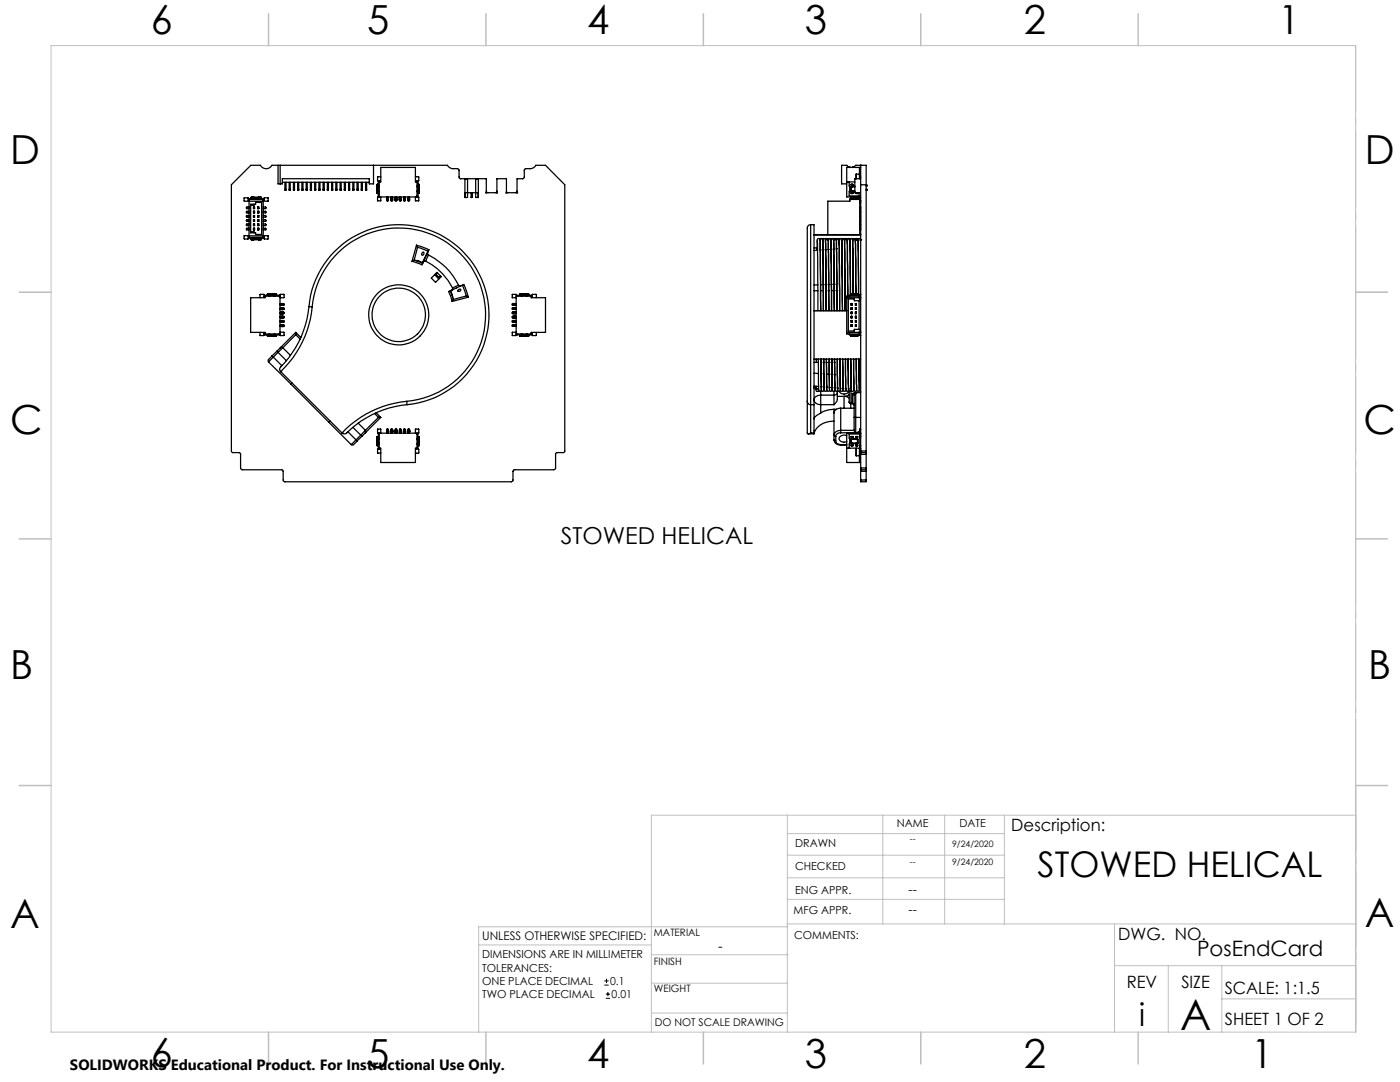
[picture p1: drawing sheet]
<svg xmlns="http://www.w3.org/2000/svg" width="279mm" height="216mm" viewBox="0 0 279 216" stroke-linecap="round" stroke-linejoin="round" font-family="sans-serif">
<path d="M120.6 196.6h.9M120.6 195.7h.9M120.9 199.2h.8M120.9 198.4h.8M121 195.3v.8M121.3 197.9v.9" fill="none" stroke="#000" stroke-width=".2"/>
<path d="M270.6 9.1v49.2M270.6 58.3v49.2M270.6 107.5v49.2M270.6 156.7v49.2" fill="none" stroke="#c0c0c0" stroke-width=".2" stroke-dasharray="15.2 1.3 1.3 1.3" stroke-dashoffset="2.1"/>
<g fill="none" stroke="#c0c0c0" stroke-width=".2">
<path d="M10.2 9.1h260.3v196.9h-260.3zM270.5 58.3h6.4M270.5 156.7h6.4M157.1 162.7v43.3M157.1 175.2h43.3M157.1 170.6h43.3M157.1 166.3h43.3M157.1 179.5h43.3M176.2 162.7v21.7M188.5 162.7v21.7M200.4 162.7v21.7M270.6 162.7h-140.6v43.3"/>
<path d="M95.5 188.6h34.5M130 196.2h27.1M130 190.5h27.3M157.1 184.4h113.4M157.2 184.9h-61.7v21.1M222.4 184.4v21.6M222.4 192.7h48.1M233.2 192.7v13.3M243.8 199.3h26.7M243.8 192.7v13.3M130 202.1h27.1"/>
</g>
<g fill="none" stroke="#c0c0c0" stroke-width=".3">
<path d="M53.6 2.8v6.3M97 2.8v6.3M140.4 2.8v6.3M183.8 2.8v6.3M227.2 2.8v6.3M3.8 58.3h6.4M270.5 58.3h6.4M3.8 107.5h6.4M270.5 107.5h6.4M3.8 156.7h6.4M270.5 156.7h6.4M53.6 206v6.3"/>
<path d="M97 206v6.3M140.4 206v6.3M183.8 206v6.3M227.2 206v6.3"/>
</g>
<g fill="none" stroke="#000" stroke-width=".25">
<path d="M49.7 39.9l-.2 .1v-.5h-.8l.1 .6h4.7v-.6h-.8v.5l-.2-.1M49.7 39.7h2.8v7.8h-2.8zM49.7 39.8h2.8M50.1 39.4h.6M50.1 39.4v.3M50.1 39.4h.1M50.2 39.4h1.9M50.2 39.4v.3M50.3 39.4l-.1 .1h.3l-.1-.1M50.6 39.4h.1M50.6 39.4v.3M50.7 39.4h.1"/>
<path d="M50.7 39.4h.8M50.7 39.4v.3M51.5 39.4h.7M51.5 39.4v.3M51.6 39.4h.1M51.6 39.4h-.1M51.6 39.4v.3M51.8 39.4l-.1 .1h.3l-.1-.1M52.1 39.4v.3M52.1 39.4h.1M52.2 39.4v.3M55.5 33v3.7h.8v-1h17.4v1h.8v-3.7"/>
<path d="M55.9 33v3.7M56.3 36.4h17.4M56.9 37.8v.2h.2v-.2M56.9 37.8h.2M56.9 36.4v1.4M57.1 36.4v1.4M57.7 37.8v.2h.2v-.2M57.7 37.8h.2M57.7 36.4v1.4M57.9 36.4v1.4M58.6 37.8v.2h.2v-.2M58.6 37.8h.2"/>
<path d="M58.6 36.4v1.4M58.8 36.4v1.4M59.4 37.8v.2h.2v-.2M59.4 37.8h.2M59.4 36.4v1.4M59.6 36.4v1.4M60.3 37.8v.2h.2v-.2M60.3 37.8h.2M60.3 36.4v1.4M60.5 36.4v1.4M61.1 37.8v.2h.2v-.2M61.1 37.8h.2"/>
<path d="M61.1 36.4v1.4M61.3 36.4v1.4M61.9 37.8v.2h.3v-.2M61.9 37.8h.3M61.9 36.4v1.4M62.2 36.4v1.4M62.8 37.8v.2h.2v-.2M62.8 37.8h.2M62.8 36.4v1.4M63 36.4v1.4M63.6 37.8v.2h.3v-.2M63.6 37.8h.3"/>
<path d="M63.6 36.4v1.4M63.9 36.4v1.4M64.5 37.8v.2h.2v-.2M64.5 37.8h.2M64.5 36.4v1.4M64.7 36.4v1.4M65.3 37.8v.2h.2v-.2M65.3 37.8h.2M65.3 36.4v1.4M65.5 36.4v1.4M66.2 37.8v.2h.2v-.2M66.2 37.8h.2"/>
<path d="M66.2 36.4v1.4M66.4 36.4v1.4M67 37.8v.2h.2v-.2M67 37.8h.2M67 36.4v1.4M67.2 36.4v1.4M67.9 37.8v.2h.2v-.2M67.9 37.8h.2M67.9 36.4v1.4M68.1 36.4v1.4M68.7 37.8v.2h.2v-.2M68.7 37.8h.2"/>
<path d="M68.7 36.4v1.4M68.9 36.4v1.4M69.6 37.8v.2h.2v-.2M69.6 37.8h.2M69.6 36.4v1.4M69.8 36.4v1.4M70.4 37.8v.2h.2v-.2M70.4 37.8h.2M70.4 36.4v1.4M70.6 36.4v1.4M71.3 37.8v.2h.2v-.2M71.3 37.8h.2"/>
<path d="M71.3 36.4v1.4M71.5 36.4v1.4M72.1 37.8v.2h.2v-.2M72.1 37.8h.2M72.1 36.4v1.4M72.3 36.4v1.4M73 37.8v.2h.2v-.2M73 37.8h.2M73 36.4v1.4M73.2 36.4v1.4M75.2 37.5l.2-.1v.6l-.2-.1M75.3 38.6h.2"/>
<path d="M75.3 36.8v.1M75.3 38.5v.1M75.3 36.9v1.6M75.3 38.5h.2M75.3 36.9h.2M75.5 36.4l.5-.1v-2.9h6.9v2.9l.5 .1M75.5 39l.2 .1M75.5 36.4h.2M75.5 36.4v2.6M75.5 36.8l-.3 .1 .1 1.7M75.5 37.1h.2M75.5 39h.2"/>
<path d="M75.5 38.2h.2M75.7 38.1h-.2l.2 .1M75.7 37.2h-.2l.2 .1M75.7 36.3v3M76 39.3v.8h-.6v-.8h8.1v.8h-.6v-.8M76 35.3h-.6v.8h.4v.2M77.2 39.7h.1M77.2 39.7v.1h.3v-.1M77.2 39.3v.4M77.2 39.7h.3M77.4 39.3l.1 .4M77.5 39.4v.7l-.3-.1v-.6v.3"/>
<path d="M77.5 39.4v.1M78.1 39.7h-.1M78.1 39.7l-.1 .1h.4l-.1-.1M78.1 39.3v.4M78.1 39.7h.2M78.3 39.3v.4M78.3 39.4v.7l-.3-.1v-.6v.3M78.3 39.4l.1 .1M78.9 39.7h.1M78.9 39.7l-.1 .1h.4v-.1M78.9 39.3v.4M78.9 39.7h.3"/>
<path d="M79.1 39.3l.1 .4M79.2 39.4v.7l-.4-.1 .1-.6v.3M79.2 39.4v.1M79.8 39.7h-.1M79.8 39.7l-.1 .1h.3v-.1M79.8 39.3v.4M79.8 39.7h.2M80 39.3v.4M80 39.4v.7l-.3-.1v-.6v.3M80 39.4v.1M80.6 39.7h.1M80.6 39.7l-.1 .1h.4v-.1"/>
<path d="M80.6 39.3v.4M80.6 39.7h.3M80.8 39.3l.1 .4M80.9 39.4v.7l-.4-.1 .1-.6v.3M80.9 39.4v.1M81.5 39.7h-.1M81.5 39.7l-.1 .1h.3v-.1M81.5 39.3v.4M81.5 39.7h.2M81.7 39.3v.4M81.7 39.4v.7l-.3-.1v-.6v.3M81.7 39.4v.1"/>
<path d="M82.9 35.3h.7v.8h-.5v.2M83.2 37.2h.2l-.2 .1M83.2 38.1h.2l-.2 .1M83.2 36.4h.2M83.2 36.3v3M83.2 37.1h.2M83.2 39h.2M83.2 38.2h.2M83.4 39l-.2 .1M83.4 36.8h.2M83.4 36.4v2.6M83.4 38.5h.2"/>
<path d="M83.4 36.9h.2M83.6 38.5v.1M83.6 36.9v1.6M83.6 38.6h-.2M83.6 36.8v.1M83.6 36.8v1.8M83.7 37.5l-.2-.1v.6l.2-.1M92.8 39.4h.1M92.8 38.5h2.6M93.1 35.7l-1.4-.1-.2-1.8-.2-.1h-.8a1.33 1.33 0 0 1-1.2-.7h-35a1.31 1.31 0 0 1-2.3 0h-1.9l-3.9 3.9v53.2l.2 .2h1.4l.2 .2v3l.2 .2h8.1l.2 .3v1.8l.3 .3h45.3l.3-.2v-1.9l.2-.3h8l.2-.1 .1-3.1 .3-.2h1.3l.2-.2v-53.2l-3.8-3.9h-2a1.23 1.23 0 0 1-1.1 .7h-.9l-.2 .1-.1 1.6-.1 .2-1.3 .1v2.5l-.3 .3h-1.6l-.2-.2v-2.6h-1.9v2.5l-.3 .3h-1.6l-.2-.2-.1-2.6h-1.8M93.1 35.7h.1M93.3 35.7h-.5v3.7"/>
<path d="M93.3 35.7h1.6M93.3 35.7v3.7h-.5M94 38.5v.9h.1M94.1 38.5v.9M94.2 38.5v.9h-.1M94.9 35.7h.6v3.7M94.9 35.7v3.7h.5M95.2 35.7h.1M95.4 39.4h.1M169 36.3h1.6M169.2 33.4l-.2-.4h-1v3.7h1M169.4 33.3l.2 .1"/>
<path d="M169.4 33.3l-.1 .1M169.4 33.3v.1M169.5 36.3v2.8h1.9M169.6 39.8h2M169.8 37.4h.1M169.8 38h.1M169.8 37.4v.6M169.8 37.4l.1 .1M169.9 38.6h.3M169.9 38v.6M169.9 36.8v.6M169.9 36.8h.3"/>
<path d="M169.9 36.8v.1M169.9 37.4v.1M169.9 39.4h.1M169.9 39.4l.1 .1M169.9 37.5v.4M169.9 37.5h.1M169.9 37.9h.1M169.9 37.9l-.1 .1M169.9 38.5h.2M169.9 36.9h.2M169.9 36.9v.6M169.9 37.9v.6"/>
<path d="M169.9 38.5v.1M169.9 37.9v.1M170 39.4h1M170 39.4h.1v.3M170 39.4v.3M170.1 37.3h.5M170.1 38.1h.5M170.1 36.9v.4M170.1 38.1v.4M170.1 38.1l.2 .1M170.1 38.5l.1 .1M170.2 36.8l.1 .3"/>
<path d="M170.2 36.8l-.1 .1M170.3 33.3l-.2 .1M170.3 33.3h.2M170.3 38.2h.3M170.3 38.2l-.1 .4M170.3 37.1l.3 .1M170.3 37.1l-.2 .2M170.3 33.3v.1M170.5 33.4l.3-.4h2.1v57M170.7 39.3l.8 .4M170.8 38.5v.1M170.8 38.6h.4"/>
<path d="M170.9 38.5h.2M170.9 39.4h-1M170.9 34.7v1M170.9 38.5h.1M170.9 38.5l-.1 .1M171.1 38.5h.1M171.1 38.5l.1 .1M171.2 38.5v.1M171.2 39.5v.2M171.2 39.3l.2 .1M171.3 39.5v.2M171.4 39.4h.3"/>
<path d="M171.4 39.4h.1M171.5 39.7h.1M171.5 39.4h.1M171.5 39.4v.3M171.5 39.7l.1 .1M171.5 39.7h-1.9v.4h-4.4v6.7M171.5 33.4v2.3M171.5 34.7h-.6v1M171.6 39.4v.3M171.6 39.4v.1M171.6 39.5v.5M171.6 39.5h.1"/>
<path d="M171.7 39.4v.7M171.7 35.7h-1.1v2.8h.8v.9M171.7 35.7h.1M171.7 39.4h.1M171.7 35.3v.4M171.7 35.3h.1M171.8 33h.1M171.8 35.3h-.1M171.8 33.4h-2.8v5.9h2.4M171.8 36.9h1.1M171.8 33v57M172.9 37.8h.1v.2h-.1"/>
<path d="M172.9 36.9h.1v.2h-.1M49.7 41.3l-.5 .1v.2h.5M49.7 43.9h-.5v.3h.5M49.7 42.2h-.5v.3h.5M49.7 44.7l-.5 .1v.2h.5M49.7 43l-.5 .1v.2h.5M49.7 45.5l-.5 .1v.3h.5M49.7 47.3l-.2-.1v.5h-.8l.1-.7h4.7v.7h-.8v-.5l-.2 .1M49.7 47.4h2.8M50 40.7h1v-.3h1.2v6.4h-1.2v-.3h-1zM50 46.2h.7v.3M50.1 47.8h.6"/>
<path d="M50.1 47.5v.3M50.1 47.8h.1M50.1 47.8h2M50.2 47.5v.3M50.3 47.8l-.1-.2h.3l-.1 .2M50.6 41.3h.2M50.6 41.3l.1 .1M50.6 41.3v.3M50.6 42.2v.3M50.6 43v.3M50.6 43.9v.3M50.6 44.7v.3"/>
<path d="M50.6 45.5v.4M50.6 44.7l.1 .1M50.6 43.3h.2M50.6 42.2h.1M50.6 43.9h.2M50.6 43.9h.1M50.6 45.5h.2M50.6 44.2h.2M50.6 42.5h.2M50.6 44.7h.2M50.6 43h.2M50.6 43l.1 .1"/>
<path d="M50.6 45h.2M50.6 45.9h.2M50.6 42.2h.2M50.6 45.5l.1 .1M50.6 41.6h.2M50.6 47.8h.1M50.6 47.5v.3M50.7 41.4h.1M50.7 41.4v.2M50.7 42.2v.2M50.7 43.1v.2M50.7 43.9v.2"/>
<path d="M50.7 44.8v.1M50.7 45.6v.2M50.7 41.6h-.1M50.7 43.3h-.1M50.7 44.9l-.1 .1M50.7 45.6h.1M50.7 45.8h.1M50.7 41.6h.1M50.7 44.1l-.1 .1M50.7 43.3h.1M50.7 42.4h.1M50.7 42.2h.1"/>
<path d="M50.7 43.1h.1M50.7 43.9h.1M50.7 42.4l-.1 .1M50.7 44.1h.1M50.7 44.9h.1M50.7 44.8h.1M50.7 45.8l-.1 .1M50.7 40.7v.3h-.7M50.7 44.1l.1 .1M50.7 47.5v.3M50.7 42.4l.1 .1M50.7 45.8l.1 .1"/>
<path d="M50.7 44.9l.1 .1M50.7 47.8h.8M50.7 47.8h.1M50.8 41.3l-.1 .1M50.8 41.3v.3M50.8 42.2v.3M50.8 43v.3M50.8 43.9v.3M50.8 44.7v.3M50.8 45.5v.4M50.8 43.9h-.1M50.8 44.7l-.1 .1"/>
<path d="M50.8 45.5l-.1 .1M50.8 43l-.1 .1M50.8 42.2h-.1M51.4 41.3h.2M51.4 42.2h.1M51.4 41.3v.3M51.4 42.2v.3M51.4 43v.3M51.4 43.9v.3M51.4 44.7v.3M51.4 45.5v.4M51.4 45.5l.1 .1"/>
<path d="M51.4 43.3h.2M51.4 43l.1 .1M51.4 43.9h.2M51.4 44.7l.1 .1M51.4 45.5h.2M51.4 44.2h.2M51.4 42.5h.2M51.4 44.7h.2M51.4 43h.2M51.4 43.9h.1M51.4 45h.2M51.4 41.3l.1 .1"/>
<path d="M51.4 45.9h.2M51.4 42.2h.2M51.4 41.6h.2M51.5 47.8h.7M51.5 41.4h.1M51.5 41.4v.2M51.5 42.2v.2M51.5 43.1v.2M51.5 43.9v.2M51.5 44.8v.1M51.5 45.6v.2M51.5 47.5v.3"/>
<path d="M51.5 42.4l-.1 .1M51.5 45.8l-.1 .1M51.5 44.1l-.1 .1M51.5 45.6h.1M51.5 45.8h.1M51.5 41.6h.1M51.5 43.3h-.1M51.5 43.3h.1M51.5 42.4h.1M51.5 42.2h.1M51.5 43.1h.1M51.5 43.9h.1"/>
<path d="M51.5 41.6h-.1M51.5 44.1h.1M51.5 44.9h.1M51.5 44.8h.1M51.5 44.9l-.1 .1M51.5 47.8h.1M51.6 47.8h.1M51.6 44.9v.1M51.6 43.3h.1M51.6 41.4v.2M51.6 42.2v.2M51.6 43.1v.2"/>
<path d="M51.6 43.9v.2M51.6 44.8v.1M51.6 45.6v.2M51.6 44.1v.1M51.6 42.4v.1M51.6 45.8v.1M51.6 41.6h.1M51.6 47.5v.3M51.6 43v.1M51.6 41.3v.3M51.6 42.2v.3M51.6 43v.3"/>
<path d="M51.6 43.9v.3M51.6 44.7v.3M51.6 45.5v.4M51.6 43.9h.1M51.6 44.7v.1M51.6 42.2h.1M51.6 45.5v.1M51.6 41.3v.1M51.8 47.8l-.1-.2h.3l-.1 .2M52.1 47.8h.1M52.1 47.5v.3M52.2 47.5v.3"/>
<path d="M52.2 47.8h-.1M52.5 41.3l.6 .1-.1 .2h-.5M52.5 43.9h.6l-.1 .3h-.5M52.5 44.7l.6 .1-.1 .2h-.5M52.5 45.5l.6 .1-.1 .3h-.5M52.5 43l.6 .1-.1 .2h-.5M52.5 42.2h.6l-.1 .3h-.5M52.9 59.2h-.2v-.5h-.8v.7M52.9 59.1h3M53 58.9l-.1 .5h-2.9v6.9h2.9l.1 .5M53 58.9h1.7M53 58.9v.2"/>
<path d="M53.4 58.7l-.1 .2M53.4 58.7h.1M53.4 58.7h1.8M53.4 58.7h1.7M53.4 58.7v.2M53.7 58.9v.2M53.8 59.1v-.2v.2M54 58.6l-.1 .2h.7l-.1-.2M54.7 58.9h.1M54.7 58.9v.2M54.8 58.9v.2M54.8 58.9h.8"/>
<path d="M54.9 58.9v.2M55.1 58.7v.2M55.2 58.7h-.1M55.2 58.7v.2M55.6 58.9l.1 .2M55.6 58.9v.2M55.9 59.4h.8v-.6h-.8v8.1h.8l-.1-.6h-.7M82.2 52.1l2 .7 .3-.6M82.7 51.9l-.5 .2M82.7 51.9l1.6 .7M82.7 52l.9 .1 .7 .3M83.1 48.9l.2 .5"/>
<path d="M83.1 48.9l2.5 .9-.3 .6M83.1 48.9l-.9 3.2M83.3 49.4l2.2 .7M83.3 49.4l-.6 2.5M84.2 50.4l.2-.1a.27 .27 0 0 1 .2 .4 .27 .27 0 0 1-.5 .1zM84.3 52.4l.1 .1M84.9 52.1h-.2l-.2 .1M84.9 52.1a12.1 12.1 0 0 1 5.4 5.3M85.3 50.4l-.8 1.8M85.3 50.4v.2l.2 .3M85.4 50.1l-1.1 2.3M85.5 50.9l-.6 1.2"/>
<path d="M85.5 50.9a13.1 13.1 0 0 1 6 6M86.1 55.5l1.1-1.1 .9 .8-1.2 1.1zM86.7 54.8l.9 .9M86.9 54.7l.8 .9M87.2 54.4a.51 .51 0 0 0 0 .7 .51 .51 0 0 0 .7 0M89.9 58l.6 1.8M89.9 58l.4 1.4M90.1 57.9l-.6 .3 .7 1.9M90.3 57.4v.2l-.2 .3M90.5 59.8l-.3 .3M91.5 56.9l-1.2 .5M91.5 56.9l.2 .2 .3-.1"/>
<path d="M91.5 57.8l.3-.1a.27 .27 0 0 1 0 .4 .27 .27 0 0 1-.4-.2zM92 57l-1.9 .9M92 57l.6-.2 .9 2.5M92.3 56.9l.8 2.2M93.1 59.1l.4 .2M93.1 59.1l-2.6 .7M93.5 59.3l-3.3 .8M103 59.4h-.8v-.7l.8 .1v8.2h-.8l.1-.7h.7M103 59.1h3M103.3 58.9l-.1 .2M103.3 58.9h2.6M103.3 58.9v.2"/>
<path d="M103.7 58.7h.1M103.7 58.7v.2M103.7 58.7h1.8M103.8 58.7h1.6M103.8 58.7v.2M104 58.9v.2M104.1 59.1v-.2l.1 .2M104.4 58.6l-.1 .2h.7l-.2-.2M105.1 58.9h.1M105.1 58.9v.2M105.2 58.9v.2M105.4 58.7v.2"/>
<path d="M105.5 58.7h-.1M105.5 58.7l.1 .2M105.9 58.9l.1 .5h2.9v6.9h-2.9l-.1 .5M105.9 58.9v.2M106 59.2h.2l.1-.5h.7v.7M161.8 44.8a.9 .9 0 0 0-.7 1.3v34M161.8 44.8h.7v36M161.8 44.8v36M162.5 46.8h9.3M162.5 58h.7M162.5 46.9h9.3M162.5 49.5h.6"/>
<path d="M163.1 47.9l.1 14.1M163.2 49.9l-.7 .1M163.2 56.8l-.7 .1M163.7 47.8h.1M163.7 47.8l.1 14.2-.1-14.1M163.7 47.9a.27 .27 0 0 0-.3-.3 .27 .27 0 0 0-.3 .3v2.1M163.7 47.9a.27 .27 0 0 1 .2-.3 .27 .27 0 0 1 .3 .3M163.7 49.9h.1M163.8 56.8h.1M163.8 58h.1M164.2 47.8l.1 14.2-.1-14.1M164.2 47.9a.28 .28 0 0 1 .3-.3 .28 .28 0 0 1 .2 .3"/>
<path d="M164.2 47.8h.1M164.3 49.8h.1M164.3 56.8h.1M164.3 58h.1M164.7 47.8h.1M164.7 47.8l.2 14.2M164.7 47.9a.27 .27 0 0 1 .3-.3 .27 .27 0 0 1 .3 .3M164.7 47.9l.2 14.1M164.8 49.8h.1M164.9 56.8h.1M164.9 58h.1M165.3 47.8h.1"/>
<path d="M165.3 47.8l.1 14.2-.1-14.1M165.3 47.9a.28 .28 0 0 1 .3-.3 .28 .28 0 0 1 .2 .3M165.3 49.8h.1M165.4 56.8h.1M165.4 58h.1M165.8 47.8l.1 14.2-.1-14.1M165.8 47.8h.1M165.8 47.9a.27 .27 0 0 1 .3-.3 .27 .27 0 0 1 .3 .3M165.9 49.7h.1M165.9 56.7h.1M165.9 58h.1M166.4 47.8h.1"/>
<path d="M166.4 47.8l.1 14.2-.1-14.1M166.4 47.9a.27 .27 0 0 1 .2-.3 .27 .27 0 0 1 .3 .3M166.4 49.7h.1M166.5 56.7h.1M166.5 58h.1M166.9 47.8h.1M166.9 47.8l.1 14.2-.1-14.1M166.9 47.9a.28 .28 0 0 1 .3-.3 .28 .28 0 0 1 .3 .3M166.9 49.6h.1M167 56.7h.1M167 58h.1M167.5 47.8h.1"/>
<path d="M167.5 47.8l.1 14.2-.1-14.1M167.5 47.9a.27 .27 0 0 1 .2-.3 .27 .27 0 0 1 .3 .3M168 47.8h.1M168 47.8l.1 14.2-.1-14.1M168 47.9a.27 .27 0 0 1 .3-.3 .27 .27 0 0 1 .2 .3M168.5 47.8h.1M168.5 47.8l.2 14.2-.2-14.1M168.5 47.9a.28 .28 0 0 1 .3-.3 .28 .28 0 0 1 .3 .3M169 59.4h2.5M169.1 47.8h.1M169.1 47.8l.1 11.3-.1-11.2M169.1 47.9a.27 .27 0 0 1 .3-.3 .27 .27 0 0 1 .2 .3"/>
<path d="M169.3 59.7h1.2v.3h.9v5.7h-.9v.3h-1.2zM169.5 58.9h2.2M169.5 58.9v.2M169.6 47.8h.1M169.6 47.8l.1 11.1-.1-11M169.6 47.9a.27 .27 0 0 1 .3-.3 .27 .27 0 0 1 .2 .3M169.8 58.7l.1 .1M169.8 58.7h.1M169.8 58.7l.1-.1 1.3 .1M169.9 58.7h.1M169.9 58.7v.2M169.9 58.7h.2"/>
<path d="M169.9 58.6v.1M170.1 47.8h.1M170.1 47.8l.2 10.8M170.1 47.9a.28 .28 0 0 1 .3-.3 .28 .28 0 0 1 .3 .3M170.1 47.9l.2 10.7M170.1 58.7v.2M170.1 58.6l.1 .1M170.2 58.7h-.1M170.2 58.7h.1M170.3 58.7v.2M170.3 58.7h.1M170.4 58.7h.3"/>
<path d="M170.4 58.7v.2M170.7 58.7h.1M170.7 58.7v.2M170.7 48h.1M170.7 47.8h.1M170.7 47.8l.1 10.8-.1-10.7M170.7 47.9a.27 .27 0 0 1 .3-.3 .27 .27 0 0 1 .2 .3M170.8 58.7h.1M170.8 58.7v.2M170.9 58.7h.2M170.9 58.7v.2M170.9 58.6l-.1 .1"/>
<path d="M171.1 58.7v.2M171.1 58.6l.1 .1M171.2 58.7h-.1M171.2 58.7h.1M171.2 58.7v.2M171.2 48h.1M171.2 47.9a.27 .27 0 0 1 .3-.3 .27 .27 0 0 1 .3 .3M171.2 47.8l.1 11.1-.1-11M171.2 47.8h.1M171.2 58.7v.1M171.5 59.1v.6h.3M171.6 40l.2 .1"/>
<path d="M171.6 42.2v.1M171.6 41.3v.1M171.6 43v.1M171.6 44.7v.1M171.6 45.8v.1M171.6 43.9v.1M171.6 44.9v.1M171.6 42.4v.1M171.6 44.1v.1M171.6 41.5v.1M171.6 43.2v.1M171.6 45.5v.1"/>
<path d="M171.6 44.7h.1M171.6 43.8v.1M171.6 42.1v.1M171.6 41.3h.1M171.6 43h.1M171.6 45.5h.1M171.6 41.3h.2M171.6 43.3h.2M171.6 43.9h.2M171.6 45.5h.2M171.6 44.2h.2M171.6 42.5h.2"/>
<path d="M171.6 44.7h.2M171.6 43h.2M171.6 45h.2M171.6 45.9h.2M171.6 42.2h.2M171.6 41.6h.2M171.6 41.4v.1M171.6 41.6v.6M171.6 42.3v.1M171.6 42.5v.5M171.6 43.1v.1M171.6 43.3v.6"/>
<path d="M171.6 44v.1M171.6 44.2v.5M171.6 44.8v.1M171.6 45v.5M171.6 45.6v.2M171.6 45.9v.8h.2M171.6 40h.2M171.6 42.4h.2M171.6 42.3h.2M171.6 41.4h.2M171.6 43.1h.2M171.6 44.8h.2"/>
<path d="M171.6 45.8h.2M171.6 45.6h.2M171.6 44h.2M171.6 44.9h.2M171.6 43.2h.2M171.6 41.5h.2M171.6 44.1h.2M171.6 41.9h.2M171.6 41.8h.2M171.6 42.8h.2M171.6 42.7h.2M171.6 45.2h.2"/>
<path d="M171.6 45.3h.2M171.6 43.6h.2M171.6 43.5h.2M171.6 44.5h.2M171.6 44.4h.2M171.6 45.9h.1M171.6 44.2h.1M171.6 45h.1M171.6 43.3v.1M171.6 42.5h.1M171.6 41.6v.1M171.7 59.3l.1 .1"/>
<path d="M171.7 59.1h-2.7v7.5h2.7M171.7 58.8h.1M171.7 40.1h.1M171.7 40.1v.4M171.7 46.7v.1M171.7 58.8v.5M171.7 59.3h.1M171.7 48h.1M171.8 47.8h.1M171.8 58.7l-.1 .1M171.8 40.5h-.2v.8M51.9 66.3v.7h.8v-.5h.2"/>
<path d="M52.9 66.6h3M53 66.6v.2M53 66.8h1.7M53.3 66.8l.1 .2M53.4 67h1.8M53.4 67h.1M53.4 67h1.7M53.4 66.8v.2M53.6 72.2l4.4 4.4M53.7 66.6v.2M53.8 66.6v.2v-.2M54 67.1l-.1-.2h.7l-.1 .2"/>
<path d="M54.3 71l-.7 .7v.5M54.3 71l.2 .3M54.5 71.3l-.9 .9M54.5 71.3l1.7 1.7M54.7 66.8h.1M54.7 66.6v.2M54.8 66.6v.2M54.8 66.8h.8M54.9 66.6v.2M55.1 67h.1M55.1 66.8v.2M55.2 66.8v.2"/>
<path d="M55.2 70.1l.3 .2M55.2 70.1l-.9 .9M55.5 70.3l-1 1M55.5 70.3l1.7 1.7M55.6 66.6v.2M55.7 66.6l-.1 .2M55.9 62.5l.4 .1M55.9 63.4h.4M55.9 60.9h.4M55.9 64.2l.4 .1M55.9 65.1h.4M55.9 61.7h.4"/>
<path d="M56 69.4l-.8 .7M56 69.4l.1-.1 .3 .1M56 74.2h.1M56 74.2l12.3 12.2M56.1 62.3h.6l-.1 .3h-.5M56.1 61.5h.6l-.1 .3-.5-.1M56.1 60.6h.6l-.1 .3h-.5M56.1 63.1l.6 .1-.1 .3-.5-.1M56.1 64.8l.6 .1-.1 .3-.5-.1M56.1 64h.6l-.1 .3h-.5M56.2 62.5l.1 .1M56.2 63.4h.1"/>
<path d="M56.2 60.9h.1M56.2 64.2l.1 .1M56.2 65.1h.1M56.2 61.7h.1M56.3 62.3h-.1M56.3 62.3h.1M56.3 63.1l-.1 .1M56.3 63.1h.1M56.3 60.6h-.1M56.3 60.6h.1M56.3 64h-.1M56.3 64h.1"/>
<path d="M56.3 64.8l-.1 .1M56.3 64.8h.1M56.3 61.5h-.1M56.3 61.5h.1M56.3 62.3v.2M56.3 61.5v.2M56.3 60.6v.3M56.3 64.8v.3M56.3 63.1v.3M56.3 64v.2M56.3 62.3v.3M56.3 64v.3"/>
<path d="M56.3 62.3h-.4M56.3 63.1l-.4 .1M56.3 60.6h-.4M56.3 64h-.4M56.3 64.8l-.4 .1M56.3 61.5h-.4M56.4 69.4l-.9 .9M56.4 69.4l1.6 1.5M58 76.6l7.7 7.7M58.3 76.4l-.3 .2M59 66.3v.5M59 66.8l-2.6 2.6"/>
<path d="M59 66.3l1 1M59 66.3l-3 3.1M59 66.8l.9 .9M61.7 61.2a21.6 21.6 0 0 1-5.9 12.4l.2 .6M61.7 61.2h.6M61.7 61.2a18 18 0 0 1 18.4-16.3 18 18 0 0 1 17.5 17.4 18 18 0 0 1-16.4 18.5M62.3 61.2a20.6 20.6 0 0 1-6.3 13M62.3 61.2a17.3 17.3 0 0 1 17.8-15.7 17.3 17.3 0 0 1 16.8 16.8 17.3 17.3 0 0 1-15.7 17.8M102.6 63.1v.3zM102.6 64.8v.3zM102.6 64v.3zM102.6 60.6v.3z"/>
<path d="M102.6 61.4v.3zM102.6 62.3v.3zM102.7 60.6h.3M102.7 64h.3M102.7 62.3h.3M102.7 63.1h.3M102.7 64.8h.3M102.7 61.5h.3M102.9 64.8h-.6l-.1 .3h.8M102.9 64h-.6l-.1 .3 .8-.1M102.9 63.1h-.6l-.1 .3h.8M102.9 60.6h-.6l-.1 .3h.8"/>
<path d="M102.9 62.3h-.6l-.1 .3 .8-.1M102.9 61.5l-.6-.1-.1 .3h.8M102.9 63.4h-.1M102.9 64.2l-.1 .1M102.9 65.1h-.1M102.9 62.5l-.1 .1M102.9 60.9h-.1M102.9 61.7h-.1M103 66.6h3M103.2 66.6l.1 .2M103.3 66.8h2.6M103.3 66.6v.2"/>
<path d="M103.7 66.8l.1 .3 1.7-.1M103.8 67h-.1M103.8 67h1.6M103.8 66.8v.2M104 66.6v.2M104.1 66.6v.2l.1-.2M104.4 67.1l-.1-.2h.7l-.2 .2M105.1 66.8h.1M105.1 66.6v.2M105.2 66.6v.2M105.4 67h.1M105.4 66.8v.2"/>
<path d="M105.6 66.8l-.1 .2M105.9 66.6v.2M107 66.3v.7h-.8v-.5h-.2M162.5 77l.9 .1M162.5 74.5h.8M162.5 72.3h.8M162.5 77.2h.4M162.5 71.6h9.3M162.5 62h6.5M162.5 77.2v.2l.4 .1M162.9 77.1v.6M162.9 71.6v.7"/>
<path d="M163.1 78.1h.1M163.3 71.6l.1 5.9a.32 .32 0 0 0 .1 .5 .32 .32 0 0 0 .4-.2M163.8 78.8a.99 .99 0 0 0-1.1 .4 .99 .99 0 0 0 0 1.1l.6 .4 .5 .1M163.8 78.8v2M163.8 78.1v.7M163.8 78.8h2.6M163.9 74.6h.1M163.9 72.3h.1M163.9 77.2h.1M163.9 77.7l-.1-6.1 .1 5.9a.32 .32 0 0 0 .1 .5 .32 .32 0 0 0 .5-.2M164.4 72.3h.1M164.4 74.6h.1"/>
<path d="M164.4 77.2h.1M164.4 77.7v-6.1v5a1.47 1.47 0 0 0 .3 1.5l.3-.3M164.9 72.3h.1M165 74.6h.1M165 77.3h.1M165 77.7l-.1-6.1 .1 5.9a.32 .32 0 0 0 .1 .5 .32 .32 0 0 0 .5-.2M165.5 74.7h.1M165.5 72.3h.1M165.5 77.3h.1M165.5 77.7v-6.1v5a1.47 1.47 0 0 0 .3 1.5l.3-.3M166 72.3h.1M166.1 77.7l-.1-6.1 .1 5.9a.32 .32 0 0 0 .1 .5 .32 .32 0 0 0 .5-.2"/>
<path d="M166.1 74.7h.1M166.1 77.4h.1M166.4 78.8v2M166.4 78.1v.7M166.5 72.3h.1M166.6 74.8h.1M166.6 77.4h.1M166.6 77.7l-.1-6.1 .1 5.9a.32 .32 0 0 0 .1 .5 .32 .32 0 0 0 .5-.2M167.1 78.4v.4a2.15 2.15 0 0 1-.7 2M167.1 78.4a.57 .57 0 0 1-.7 .4M167.1 79.1h1.4M167.1 78v.4"/>
<path d="M167.1 77.4h.1M167.1 77.7v-6.1v5a1.47 1.47 0 0 0 .4 1.5l.2-.3M167.7 77.7l-.1-6.1 .1 5.9a.32 .32 0 0 0 .1 .5 .32 .32 0 0 0 .5-.2M167.7 77.5h.1M168.2 77.5h.1M168.2 77.7v-6.1v5.9a.32 .32 0 0 0 .2 .5 .32 .32 0 0 0 .4-.2M168.5 79.1l.7 .1 .3 .2M168.5 79.1v2.4M168.8 77.7l-.1-6.1 .1 5a1.47 1.47 0 0 0 .3 1.5l.2-.3M168.8 77.6h.1M169 66.3h2.5M169.3 77.6h.1"/>
<path d="M169.3 77.7v-6.1v5.9a.32 .32 0 0 0 .1 .5 .32 .32 0 0 0 .5-.2M169.4 78a1.1 1.1 0 0 1-1.9 .1M169.5 78.7l-1 .4M169.5 66.6v.2M169.5 78.1v2.1M169.8 67l.1 .1 1.3-.1M169.8 67h.1M169.8 78v2.5M169.9 77.7l-.1-6.1 .1 5.9a.32 .32 0 0 0 .1 .5 .32 .32 0 0 0 .4-.2M169.9 66.9l-.1 .1M169.9 62.6h.1M169.9 63.4h.1"/>
<path d="M169.9 60.9h.1M169.9 64.3h.1M169.9 65.1h.1M169.9 61.7h.1M169.9 61.4h.1M169.9 60.6h.1M169.9 62.3h.1M169.9 63.1h.1M169.9 64h.1M169.9 64.8h.1M169.9 60.6v.3M169.9 61.4v.3"/>
<path d="M169.9 62.3v.3M169.9 63.1v.3M169.9 64v.3M169.9 64.8v.3M169.9 66.8v.2M169.9 61.4v.1M169.9 63.1v.1M169.9 64.8v.1M169.9 67v.1M169.9 67h.1M169.9 67h.2M169.9 63.2h.1"/>
<path d="M169.9 64.9h.1M169.9 61.5h.1M169.9 60.6v.2M169.9 61.5v.2M169.9 62.3v.2M169.9 63.2v.2M169.9 64v.2M169.9 64.9v.2M169.9 60.8h.1M169.9 60.8v.1M169.9 62.5h.1M169.9 62.5v.1"/>
<path d="M169.9 64.2h.1M169.9 64.2v.1M170 65.1h.1M170 60.6v.2M170 61.5v.2M170 62.3v.2M170 63.2v.2M170 64v.2M170 64.9v.2M170 62.5v.1M170 60.8v.1M170 63.4h.1"/>
<path d="M170 61.7h.1M170 64.2v.1M170 64.8v.1M170 62.3h.1M170 64h.1M170 60.6v.3M170 61.4v.3M170 62.3v.3M170 63.1v.3M170 64v.3M170 64.8v.3M170 63.1v.1"/>
<path d="M170 60.6h.1M170 61.4v.1M170.1 78.6l.4 .2M170.1 78.6v1.9M170.1 67h.1M170.1 66.8v.2M170.3 67h.1M170.2 67l-.1 .1M170.3 66.8v.2M170.4 67h.3M170.4 66.8v.2M170.4 77.7v-6.1v5a1.47 1.47 0 0 0 .3 1.5l.3-.3"/>
<path d="M170.5 78.8v7.1M170.7 66.8v.2M170.7 78.4l.1 .2M170.7 78.4l-.6 .2M170.7 62.6h.2M170.7 63.4h.2M170.7 60.9h.2M170.7 64.3h.2M170.7 65.1h.2M170.7 61.7h.2M170.7 61.4h.2M170.7 60.6h.2"/>
<path d="M170.7 62.3h.2M170.7 63.1h.2M170.7 64h.2M170.7 64.8h.2M170.7 78.4h1.1M170.7 60.6h.1M170.7 60.6v.3M170.7 61.4v.3M170.7 62.3v.3M170.7 63.1v.3M170.7 64v.3M170.7 64.8v.3"/>
<path d="M170.7 64.8l.1 .1M170.7 62.3h.1M170.7 63.1l.1 .1M170.7 64h.1M170.7 61.4l.1 .1M170.7 67h.1M170.8 78.6l-.3 .2M170.8 62.3h.1M170.8 63.2h.1M170.8 60.6h.1M170.8 64h.1M170.8 64.9h.1"/>
<path d="M170.8 61.5h.1M170.8 60.6l-.1 .3M170.8 61.5l-.1 .2M170.8 62.3l-.1 .3M170.8 63.2l-.1 .2M170.8 64l-.1 .3M170.8 64.9l-.1 .2M170.8 66.8l.1 .3M170.8 78.6v7.8M170.9 60.6v.3M170.9 61.5v.2M170.9 62.3v.3"/>
<path d="M170.9 63.2v.2M170.9 64v.3M170.9 64.9v.2M170.9 67h-.1M170.9 67h.2M170.9 61.4v.3M170.9 63.1v.3M170.9 64.8v.3M170.9 66.8v.2M170.9 63.1v.1M170.9 60.6h.1M170.9 62.3h.1"/>
<path d="M170.9 64.8v.1M170.9 64h.1M170.9 61.4v.1M171 77.7l-.1-6.1 .1 5.9a.32 .32 0 0 0 .1 .5 .32 .32 0 0 0 .4-.2M171.1 67h.1M171.1 66.8v.2M171.2 67h.1M171.2 66.9v.1M171.2 66.8v.2M171.2 67l-.1 .1M171.5 77.7l-.1-6.1 .1 6.1v.2l.3 .2M171.7 66.9l.1 .1"/>
<path d="M171.7 66.7l-2.2 .1M171.7 66.9h.1M171.7 66.4v.5M171.7 66.4h.1M171.8 66.3l-.1 .1M171.8 66.1h-.3v.5M65.7 84.3l4.4 4.4M65.9 84l-.2 .3M68.3 86.4h.1M69.4 86.1l1.6 1.7M70.4 85.3l1.6 1.5M71 87.8l-.9 .9"/>
<path d="M71 87.8l.3 .2M71.3 88l-.8 .8-.4-.1M71.5 84.4l1.4 1.5M72 86.8l.2 .3M72 86.8l-1 1M72.2 87.1l-.9 .9M72.9 85.9l-.9 .9M72.9 86.4l-.7 .7M72.9 85.9l.1 .1-.1 .4M74.8 82.5l.7 .8M75.1 82.4l.9 .9M75.2 87.8l.2-.1v.7l-.2-.1"/>
<path d="M75.3 87.1v.1M75.3 88.9l.2 .1M75.3 87.1v1.8M75.3 87.1h.2M75.3 88.9h.1M75.3 87.2v1.7M75.3 87.2h.2M75.3 88.9h.2M75.5 83.3h.5M75.5 89.4h.5v2.9h6.9v-2.9h.5M75.5 87.5v.1M75.5 83.3l-2.6 2.6"/>
<path d="M75.5 86.7h.2M75.5 87.5h.2M75.5 86.7v.8M75.5 87.6v1.8M75.5 88.6h.2M75.5 89.4h.2M75.5 87.6h.2M75.7 86.6l-.2 .1M75.7 88.5h-.2h.2M75.7 86.4v3M75.8 89.4v.2h-.4v.8h.6M76 86.4v-.8h-.6v.8h8.1v-.8l-.6 .1v.7"/>
<path d="M76 83.3l-3.1 3.1M77.2 86.3h.1M77.2 86.3v-.6l.2-.1 .1 .8M77.2 86h.3M77.2 86.1v.3M77.5 86l-.3 .1M77.5 86h.1M77.5 86.3h.1M78 86.3h.1M78 86.3v-.6l.3-.1v.8M78.1 86h.2M78.1 86.1v.3"/>
<path d="M78.3 86l-.2 .1M78.3 86h.1M78.3 86.3h.1M78.9 86.3h.1M78.9 86.3v-.6l.2-.1 .1 .8M78.9 86h.3M78.9 86.1v.3M79.2 86l-.3 .1M79.2 86h.1M79.2 86.3h.1M79.7 86.3h.1M79.7 86.3v-.6l.3-.1v.8"/>
<path d="M79.8 86h.2M79.8 86.1v.3M80 86l-.2 .1M80 86h.1M80 86.3h.1M80.6 86.3h.1M80.6 86.3v-.6l.2-.1 .1 .8M80.6 86h.3M80.6 86.1v.3M80.9 86l-.3 .1M80.9 86h.1M80.9 86.3h.1"/>
<path d="M81.2 80.1a20.4 20.4 0 0 0-12.9 6.3M81.2 80.1v.7M81.2 80.8a21 21 0 0 0-12.3 5.8l-.6-.2M81.4 86.3h.1M81.4 86.3v-.6l.3-.1v.8M81.5 86h.2M81.5 86.1v.3M81.7 86l-.2 .1M81.7 86h.1M81.7 86.3h.1M83.1 89.4v.2l.5 .1v.7h-.7M83.2 86.6l.2 .1"/>
<path d="M83.2 88.5h.2h-.2M83.2 86.4v3M83.2 86.7h.2M83.2 87.5h.2M83.2 88.6h.2M83.2 89.4h.2M83.2 87.6h.2M83.4 87.5v.1M83.4 87.1h.2M83.4 86.7v.8M83.4 87.6v1.8M83.4 87.2h.2"/>
<path d="M83.4 88.9h.2M83.6 88.9h.1M83.6 87.2v1.7M83.6 87.1v.1M83.6 88.9l-.2 .1M83.6 87.1v1.8M83.7 87.8l-.2-.1v.7l.2-.1M161.1 80.1a.73 .73 0 0 0 .7 .7M161.1 80.1v6.4l.3 .1 .4-.2M161.3 86.6h1.2M161.8 80.8v5.6M161.8 86.4h.7"/>
<path d="M161.8 80.8h.7M162.5 80.8v5.6M163.8 82.4l-1 .7-.3 .5M163.8 80.8h2.6M163.8 80.8v1.6M166.4 87.8a1.18 1.18 0 0 0 1.4 1M166.4 81.7a5.4 5.4 0 0 0-2.6 .7M166.4 84a3.7 3.7 0 0 0-3.9 2.5v-.1M166.4 87.8l.4 .2M166.4 81.7h.5M166.4 81.7v6.1M166.8 88a.87 .87 0 0 0 1 .7"/>
<path d="M166.8 87.1v.9M167.8 86.4a.88 .88 0 0 0-1 .7M167.8 85.9v.5M167.8 85.9a1.03 1.03 0 0 0-1.3 1.1l.3 .1M167.8 81.5a1.21 1.21 0 0 0-1.4 .9M167.8 88.7v.1M167.8 88.8h1.2M167.8 86.4h3M167.8 85.9h2.7M167.8 81.5h2.7M167.8 81.5v4.4M167.8 88.7h1.2"/>
<path d="M169 86.9a1.04 1.04 0 0 0-1.5 .8l.4 .4 .6 .1 .5-.1M169 89.4h2.6M169.5 80.2l.1 .3h.2M169.5 80.2l.3 .3M169.8 87.7h.1M169.8 88.4h.1M169.8 80.5v1M169.8 87.7v.7M169.8 87.7l.1 .1M169.8 80.5h.1M169.8 80.5h.3M169.9 88.9h.3"/>
<path d="M169.9 87.1h.3M169.9 87.1v.6M169.9 88.4v.5M169.9 87.1v.1M169.9 87.7v.1M169.9 87.8v.5M169.9 88.3h.1M169.9 87.8h.1M169.9 88.3l-.1 .1M169.9 87.2h.2M169.9 88.9h.2M169.9 88.9h.1"/>
<path d="M169.9 87.2v.6M169.9 88.3v.6M169.9 88.3v.1M170.1 80.5l.4 .4M170.1 80.5l.4 .2M170.1 80.5h.1M170.1 87.6h.8M170.1 87.2v.4M170.1 88.4v.5M170.1 88.4l.2 .1M170.1 88.4h.8M170.1 88.9h.1"/>
<path d="M170.2 87.1l.1 .4M170.2 87.1l-.1 .1M170.3 88.5h.4M170.3 88.5l-.1 .4M170.3 87.5h.4M170.3 87.5l-.2 .1M170.5 83.3h1.3M170.5 85.9l.3 .5M170.7 88.5l.1 .4M170.7 87.5l.2 .1M170.8 88.9h.4M170.8 87.1h.4"/>
<path d="M170.8 87.1l-.1 .4M170.8 87.1l.1 .1M170.9 89.4v1.5h.6M170.9 87.2h.2M170.9 88.9h.2M170.9 88.4l-.2 .1M170.9 87.2v.4M170.9 88.4v.5M170.9 89.4v1.5M170.9 88.9h-.1M171.1 88.9h.1M171.1 87.2v.6"/>
<path d="M171.1 88.3v.6M171.1 88.3l.1 .1M171.1 88.3h.1M171.1 87.8h.1M171.1 87.8v.5M171.2 88.4v.5M171.2 87.1v.6M171.2 87.7h.1M171.2 88.4h.1M171.2 87.7l-.1 .1M171.2 87.1l-.1 .1M171.2 87.7v.7"/>
<path d="M171.5 86.1v.2M171.5 86.1l-.8 .3M171.5 86.3l-.3 .1M171.5 86.6v-.2h-2.5v5.9h2.8M171.5 89.4v2.9M171.6 86l-.1 .1M171.6 86.3h-.1M171.6 86.3h.1M171.6 86v.3M171.6 87.1l.2-.1-.2 .2M171.6 86.6h.2M171.6 86.6l-2.1 .1v2.7"/>
<path d="M171.6 89.4h.2M171.6 86h-.1M171.6 85.7v.6M171.6 86.6v2.8M171.6 87.4h.2M171.6 85.7h.1M171.7 86.4h.1M171.7 89.6v.1M171.7 90.3l.1 .1M171.7 85.6v.1M171.7 86.4v.2M171.7 89.5v.1"/>
<path d="M171.7 89.6h.1M171.7 85.7h.1M171.7 85.7v.7M171.7 89.4v.1M171.7 89.7v.6M171.7 89.7h.1M171.7 90.3h.1M171.7 89.5h.1M171.7 86.2l-.1 .1M171.8 88.9l-.2 .1h.2M171.8 85.6l-.2 .1M171.8 86.6h-.2"/>
<path d="M171.8 90v.3M171.8 90.3v.4M171.8 93.4v.3M171.8 93.7v.4M171.8 95.8v.3h1.1v-.3M171.8 93.7h1.1M171.8 90.3h1.1M171.8 90.7v2.7M171.8 94.1v1.7M171.8 90h1.1M171.8 90.7h1.1M171.8 93.4h1.1"/>
<path d="M171.8 94.1h1.1M171.8 95.8h1.1M172.9 90v.3M172.9 90.3v.4M172.9 93.4v.3M172.9 93.7v.4M172.9 90.7v2.7M172.9 94.1v1.7"/>
<circle cx="97" cy="38.5" r=".11"/>
<circle cx="99.2" cy="38.4" r=".1"/>
<circle cx="101.1" cy="38.5" r=".11"/>
<circle cx="103.2" cy="38.5" r=".11"/>
<circle cx="79.6" cy="62.8" r="6"/>
<circle cx="79.6" cy="62.8" r="5.3"/>
<circle cx="163.1" cy="77.9" r=".28"/>
</g>
<text font-size="8.5" x="235.5" y="205.4">A</text>
<g font-size="8">
<text x="30.1" y="6.8">6</text>
<text x="73.3" y="6.9">5</text>
<text x="117.2" y="6.9">4</text>
<text x="160.6" y="6.9">3</text>
<text x="204.3" y="6.9">2</text>
<text x="255.1" y="6.9">1</text>
<text x="2.1" y="32.7">D</text>
<text x="272.4" y="32.7">D</text>
<text x="2.1" y="86.5">C</text>
<text x="272.1" y="86.5">C</text>
<text x="2.1" y="135.6">B</text>
<text x="273.1" y="135.6">B</text>
<text x="2.1" y="185.1">A</text>
<text x="272.4" y="185.1">A</text>
<text x="30.1" y="213">6</text>
<text x="73.3" y="213.1">5</text>
<text x="117.2" y="213.1">4</text>
<text x="160.6" y="213.1">3</text>
<text x="204.3" y="213.1">2</text>
<text x="249.7" y="213.1">1</text>
</g>
<text font-size="7.1" x="207.1" y="174.9">STOWED HELICAL</text>
<text font-size="6.3" x="227.3" y="204.6">i</text>
<text font-size="4.7" x="111.9" y="108.5">STOWED HELICAL</text>
<text font-size="4.2" x="238.9" y="190.8">PosEndCard</text>
<g font-size="3.4">
<text x="201.8" y="165.9">Description:</text>
<text x="223.2" y="187.6">DWG. NO.</text>
<text x="224.9" y="197.2">REV</text>
<text x="235.8" y="197.2">SIZE</text>
<text x="244.4" y="198.4">SCALE: 1:1.5</text>
<text x="244.4" y="204.6">SHEET 1 OF 2</text>
</g>
<text font-size="3" x="14" y="213.5">SOLIDWORKS Educational Product. For Instructional Use Only.</text>
<text font-size="2.8" x="143.3" y="189.7">-</text>
<g font-size="2.5">
<text x="181.3" y="178.3">--</text>
<text x="181.3" y="182.3">--</text>
</g>
<text font-size="2.4" x="96.2" y="187.5">UNLESS OTHERWISE SPECIFIED:</text>
<g font-size="2.2">
<text x="179" y="165.1">NAME</text>
<text x="191.5" y="165.1">DATE</text>
<text x="158.7" y="169">DRAWN</text>
<text x="158.7" y="173.5">CHECKED</text>
<text x="158.7" y="178.3">ENG APPR.</text>
<text x="158.4" y="182.4">MFG APPR.</text>
<text x="96.2" y="191.2">DIMENSIONS ARE IN MILLIMETER</text>
<text x="158.5" y="187.4">COMMENTS:</text>
<text x="96.2" y="193.9">TOLERANCES:</text>
<text x="96.2" y="196.5">ONE PLACE DECIMAL</text>
<text x="121.8" y="196.5">0.1</text>
<text x="96.2" y="199.2">TWO PLACE DECIMAL</text>
<text x="122.1" y="199.2">0.01</text>
</g>
<text font-size="2.1" x="130.7" y="204.6">DO NOT SCALE DRAWING</text>
<g font-size="2">
<text x="130.5" y="186.8">MATERIAL</text>
<text x="130.5" y="192.5">FINISH</text>
<text x="130.5" y="198">WEIGHT</text>
</g>
<g font-size="1.8">
<text x="181.6" y="168">--</text>
<text x="181.6" y="172.6">--</text>
<text x="190" y="172.6">9/24/2020</text>
<text x="190" y="169">9/24/2020</text>
</g>
</svg>
